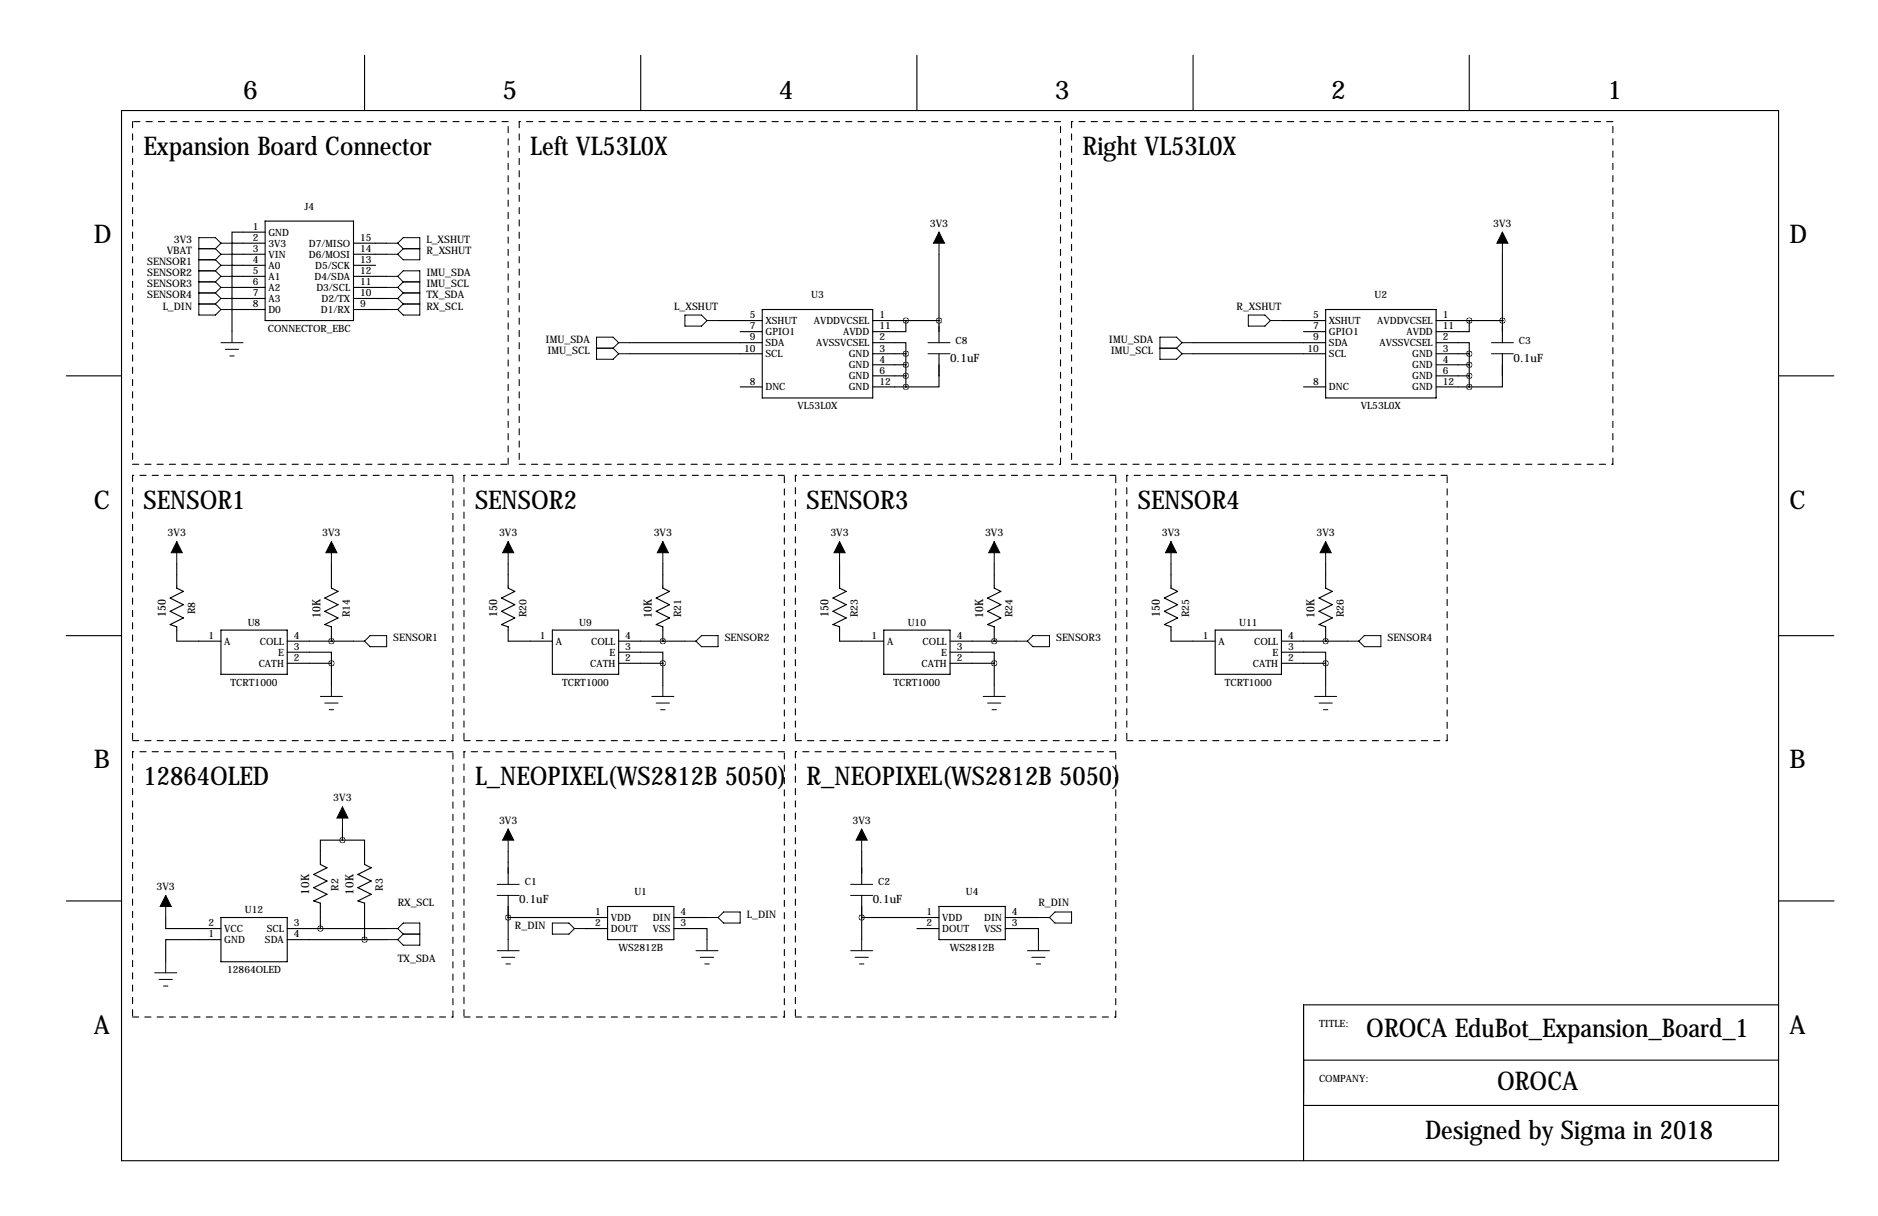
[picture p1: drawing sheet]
<svg xmlns="http://www.w3.org/2000/svg" width="432mm" height="279mm" viewBox="0 0 432 279" stroke-linecap="round" stroke-linejoin="round" font-family="sans-serif">
<g fill="none" stroke="#000" stroke-width=".25">
<path d="M83.8 12.7v12.7M147.3 12.7v12.7M210.8 12.7v12.7M274.3 12.7v12.7M337.8 12.7v12.7M27.9 25.4h381v241.3h-381zM53.3 55.9h7.7M53.3 58.4h7.7M61 53.3h-7.7v22.9M61 50.8h20.3v22.9h-20.3zM81.3 55.9h7.6M81.3 58.4h7.6"/>
<path d="M215.9 58.4v20.3M345.4 58.4v20.3M53.3 61h7.7M53.3 63.5h7.7M53.3 66h7.7M53.3 68.6h7.7M53.3 71.1h7.7M81.3 61h5.1M81.3 63.5h7.6M81.3 66h7.6M81.3 68.6h7.6M81.3 71.1h7.6"/>
<path d="M144.8 78.7h30.5M165.1 73.7h10.2M170.2 76.2h5.1M175.3 71.1h25.4v20.3h-25.4zM200.7 78.7h7.6v2.6M200.7 73.7h15.2M208.3 73.7v2.5h-7.6M215.9 73.7h.1M274.3 78.7h30.5M294.6 73.7h10.2M299.7 76.2h5.1M304.8 71.1h25.4v20.3h-25.4z"/>
<path d="M330.2 78.7h7.6v2.6M330.2 73.7h15.2M337.8 73.7v2.5h-7.6M345.4 73.7h.1M15.2 86.4h12.7M144.8 81.3h30.5M170.2 88.9h5.1M200.7 86.4h7.6M200.7 81.3h7.6M200.7 88.9h7.6M200.7 83.8h7.6M208.3 81.3v7.6"/>
<path d="M215.9 81.3v7.6h-7.6M274.3 81.3h30.5M299.7 88.9h5.1M330.2 86.4h7.6M330.2 81.3h7.6M330.2 88.9h7.6M330.2 83.8h7.6M337.8 81.3v7.6M345.4 81.3v7.6h-7.6M408.9 86.4h12.7M40.6 129.5v5.6l1.6 .8-3.1 1.5 3.1 1.5-3.1 1.6 3.1 1.5-3.1 1.5 1.5 .5v3.3h10.2M76.2 129.5v5.6l1.5 .8-3 1.5 3 1.5-3 1.6 3 1.5-3 1.5 1.5 .5v3.3"/>
<path d="M116.8 129.5v5.6l1.6 .8-3.1 1.5 3.1 1.5-3.1 1.6 3.1 1.5-3.1 1.5 1.5 .5v3.3h10.2M152.4 129.5v5.6l1.5 .8-3 1.5 3 1.5-3 1.6 3 1.5-3 1.5 1.5 .5v3.3M193 129.5v5.6l1.6 .8-3.1 1.5 3.1 1.5-3.1 1.6 3.1 1.5-3.1 1.5 1.5 .5v3.3h10.2M228.6 129.5v5.6l1.5 .8-3 1.5 3 1.5-3 1.6 3 1.5-3 1.5 1.5 .5v3.3M269.2 129.5v5.6l1.6 .8-3.1 1.5 3.1 1.5-3.1 1.6 3.1 1.5-3.1 1.5 1.5 .5v3.3h10.2M304.8 129.5v5.6l1.5 .8-3 1.5 3 1.5-3 1.6 3 1.5-3 1.5 1.5 .5v3.3M15.2 146h12.7M50.8 144.8h15.2v10.1h-15.2zM66 149.9h10.2v2.5M66 147.3h15.3M66 152.4h10.2M76.2 147.3h.1"/>
<path d="M76.2 152.4v5.1M127 144.8h15.2v10.1h-15.2zM142.2 149.9h10.2v2.5M142.2 147.3h15.3M142.2 152.4h10.2M152.4 147.3h.1M152.4 152.4v5.1M203.2 144.8h15.2v10.1h-15.2zM218.4 149.9h10.2v2.5M218.4 147.3h15.3M218.4 152.4h10.2M228.6 147.3h.1"/>
<path d="M228.6 152.4v5.1M279.4 144.8h15.2v10.1h-15.2zM294.6 149.9h10.2v2.5M294.6 147.3h15.3M294.6 152.4h10.2M304.8 147.3h.1M304.8 152.4v5.1M408.9 146h12.7M78.7 193h-5v5.6l1.5 .8-3.1 1.5 3.1 1.5-3.1 1.6 3.1 1.5-3.1 1.5 1.6 .5v5.9M78.7 193h5.1v5.6l1.5 .8-3 1.5 3 1.5-3 1.6 3 1.5-3 1.5 1.5 .5v8.4M78.7 190.5v2.5M116.8 195.6v7.6"/>
<path d="M198.1 195.6v7.6M15.2 207h12.7M38.1 210.8v2.6h12.7M50.8 215.9h-12.7v5.1M50.8 210.8h15.2v10.2h-15.2zM66 213.4h22.9M66 215.9h22.9M116.8 210.8h.1M116.8 205.7v10.2M116.8 210.8h22.9M134.6 213.4h.1M134.6 213.4h5.1"/>
<path d="M139.7 208.3h15.2v7.6h-15.2zM154.9 213.4h7.7v2.5M154.9 210.8h7.7M198.1 210.8h.1M198.1 210.8h17.8M198.1 205.7v10.2M210.8 213.4h5.1M215.9 208.3h15.2v7.6h-15.2zM231.1 213.4h7.7v2.5M231.1 210.8h7.7M409 207h12.7M408.9 230.9h-109.2v35.8"/>
<path d="M299.7 254h.1M299.7 243.6h109.2M299.7 254h109.2"/>
</g>
<g fill="none" stroke="#000" stroke-width=".25" stroke-dasharray="1.4 1.4">
<path d="M30.5 27.9v78.8M116.8 27.9h-86.3M119.4 27.9v78.8M243.8 27.9h-124.4M246.4 27.9v78.8M370.8 27.9h-124.4M30.5 106.7h86.3M30.5 109.2v61M104.1 109.2h-73.6M106.7 109.2v61M116.8 106.7v-78.8M119.4 106.7h124.4"/>
<path d="M180.3 109.2h-73.6M182.9 109.2v61M243.8 106.7v-78.8M246.4 106.7h124.4M256.5 109.2h-73.6M259.1 109.2v61M332.7 109.2h-73.6M370.8 106.7v-78.8M30.5 170.2h73.6M30.5 172.7v61M104.1 170.2v-61M104.1 172.7h-73.6"/>
<path d="M106.7 170.2h73.6M106.7 172.7v61M180.3 170.2v-61M180.3 172.7h-73.6M182.9 170.2h73.6M182.9 172.7v61M256.5 170.2v-61M256.5 172.7h-73.6M259.1 170.2h73.6M332.7 170.2v-61M30.5 233.7h73.6M104.1 233.7v-61"/>
<path d="M106.7 233.7h73.6M180.3 233.7v-61M182.9 233.7h73.6M256.5 233.7v-61"/>
</g>
<g fill="none" stroke="#000" stroke-width=".23">
<path d="M45.7 57.2h3.8M45.7 59.7h3.8M49.5 57.2l1.3 1.2M49.5 59.7l1.3 1.3M50.8 55.9h2.5M50.8 55.9l-1.3 1.3M50.8 55.9l-1.3-1.3h-3.8v17.8h3.8l1.3-1.3M50.8 58.4h2.5M50.8 58.4l-1.3 1.3M88.9 55.9h2.5M88.9 58.4h2.5M91.4 55.9l1.3-1.3h3.8v5.1h-3.8l-1.3-1.3"/>
<path d="M91.4 55.9l1.3 1.3M92.7 57.2h3.8M92.7 57.2l-1.3 1.2M215.9 53.3v5.1M345.4 53.3v5.1M45.7 62.2h3.8M45.7 64.8h3.8M45.7 67.3h3.8M45.7 69.8h3.8M49.5 62.2l1.3 1.3M49.5 64.8l1.3 1.2M49.5 67.3l1.3 1.3"/>
<path d="M49.5 69.8l1.3 1.3M50.8 78.7h5.1M50.8 61h2.5M50.8 61l-1.3 1.2M50.8 63.5h2.5M50.8 63.5l-1.3 1.3M50.8 66h2.5M50.8 66l-1.3 1.3M50.8 68.6h2.5M50.8 68.6l-1.3 1.2M50.8 71.1h2.5M53.3 76.2v2.5"/>
<path d="M88.9 63.5h2.5M88.9 66h2.5M88.9 68.6h2.5M88.9 71.1h2.5M91.4 63.5l1.3-1.3h3.8v10.2h-3.8l-1.3-1.3M91.4 63.5l1.3 1.3M91.4 66l1.3 1.3M91.4 68.6l1.3 1.2M92.7 64.8h3.8M92.7 67.3h3.8M92.7 69.8h3.8M92.7 64.8l-1.3 1.2"/>
<path d="M92.7 67.3l-1.3 1.3M92.7 69.8l-1.3 1.3M142.2 78.7h2.6M142.2 78.7l-1.2 1.3M142.2 78.7l-1.2-1.2h-3.8v5h3.8l1.2-1.2M157.5 72.4h3.8l1.3 1.3-1.3 1.2h-3.8zM162.6 73.7h2.5M213.4 78.7h5M271.8 78.7h2.5M271.8 78.7l-1.3-1.2h-3.8v5h3.8l1.3-1.2M271.8 78.7l-1.3 1.3M287 72.4h3.8l1.3 1.3-1.3 1.2h-3.8z"/>
<path d="M292.1 73.7h2.5M342.9 78.7h5.1M51.8 80.3h3.1M52.8 81.8h1M137.2 80h3.8M141 80l1.2 1.3M142.2 81.3h2.6M213.4 81.3h5M266.7 80h3.8M270.5 80l1.3 1.3M271.8 81.3h2.5M342.9 81.3h5.1"/>
<path d="M40.6 124.5v5M76.2 124.5v5M116.8 124.5v5M152.4 124.5v5M193 124.5v5M228.6 124.5v5M269.2 124.5v5M304.8 124.5v5M76.2 157.5v2.5M81.3 147.3h2.5M85.1 146h3.8v2.6h-3.8l-1.3-1.3zM152.4 157.5v2.5"/>
<path d="M157.5 147.3h2.5M161.3 146h3.8v2.6h-3.8l-1.3-1.3zM228.6 157.5v2.5M233.7 147.3h2.5M236.2 147.3l1.3-1.3h3.8v2.6h-3.8zM304.8 157.5v2.5M309.9 147.3h2.5M312.4 147.3l1.3-1.3h3.8v2.6h-3.8zM73.7 160h5M74.7 161.5h3M75.7 163.1h1M149.9 160h5"/>
<path d="M150.9 161.5h3M151.9 163.1h1M226.1 160h5M227.1 161.5h3M228.1 163.1h1M302.3 160h5M303.3 161.5h3M304.3 163.1h1M78.7 185.4v5.1M116.8 190.5v5.1M198.1 190.5v5.1M38.1 205.7v5.1"/>
<path d="M88.9 213.4h2.5M88.9 215.9h2.5M91.4 213.4l1.3-1.3h3.8v5.1h-3.8l-1.3-1.3M91.4 213.4l1.3 1.2M92.7 214.6h3.8M92.7 214.6l-1.3 1.3M114.3 203.2h5.1M114.3 205.7h5.1M114.3 218.4h5.1M115.3 220h3.1M116.8 215.9v2.5M127 212.1h3.8l1.3 1.3-1.3 1.2h-3.8z"/>
<path d="M132.1 213.4h2.5M160 218.4h5.1M161 220h3.1M162.6 210.8h2.5M162.6 215.9v2.5M166.4 209.5h3.8v2.6h-3.8l-1.3-1.3zM195.6 203.2h5.1M195.6 205.7h5.1M195.6 218.4h5.1M196.6 220h3M198.1 215.9v2.5M236.2 218.4h5.1"/>
<path d="M237.2 220h3.1M238.8 210.8h2.5M238.8 215.9v2.5M242.6 209.5h3.8v2.6h-3.8l-1.3-1.3zM35.6 223.5h5M36.6 225h3M37.6 226.6h1M38.1 221v2.5M116.3 221.5h1M162.1 221.5h1M197.6 221.5h1M238.3 221.5h1"/>
</g>
<g fill="#000" stroke="#000" stroke-width=".23">
<path d="M215.9 53.3l1.3 2.6h-2.6zM345.4 53.3l1.3 2.6h-2.5zM40.6 124.5l1.3 2.5h-2.5zM76.2 124.5l1.3 2.5h-2.6zM116.8 124.5l1.3 2.5h-2.5zM152.4 124.5l1.3 2.5h-2.6zM193 124.5l1.3 2.5h-2.5zM228.6 124.5l1.3 2.5h-2.6zM269.2 124.5l1.3 2.5h-2.5zM304.8 124.5l1.3 2.5h-2.6zM78.7 185.4l1.3 2.6h-2.5zM116.8 190.5l1.3 2.5h-2.5z"/>
<path d="M198.1 190.5l1.3 2.5h-2.6zM38.1 205.7l1.3 2.6h-2.6z"/>
</g>
<path d="M208.2 86.4a.05 .05 0 0 0 .1 0 .05 .05 0 0 0-.1 0zM208.2 83.8a.05 .05 0 0 0 .1 0 .05 .05 0 0 0-.1 0zM208.2 81.3a.05 .05 0 0 0 .1 0 .05 .05 0 0 0-.1 0zM208.2 88.9a.05 .05 0 0 0 .1 0 .05 .05 0 0 0-.1 0zM208.2 73.7a.05 .05 0 0 0 .1 0 .05 .05 0 0 0-.1 0zM116.8 210.8a.05 .05 0 0 0 .1 0 .05 .05 0 0 0-.1 0zM198.1 210.8a.05 .05 0 0 0 .1 0 .05 .05 0 0 0-.1 0zM337.8 86.4a.05 .05 0 0 0 .1 0 .05 .05 0 0 0-.1 0zM337.8 83.8a.05 .05 0 0 0 .1 0 .05 .05 0 0 0-.1 0zM337.8 81.3a.05 .05 0 0 0 .1 0 .05 .05 0 0 0-.1 0zM337.8 88.9a.05 .05 0 0 0 .1 0 .05 .05 0 0 0-.1 0zM337.8 73.7a.05 .05 0 0 0 .1 0 .05 .05 0 0 0-.1 0zM345.4 73.7a.05 .05 0 0 0 .1 0 .05 .05 0 0 0-.1 0zM73.6 213.4a.05 .05 0 0 0 .1 0 .05 .05 0 0 0-.1 0zM83.8 215.9a.05 .05 0 0 0 .1 0 .05 .05 0 0 0-.1 0zM78.7 193a.05 .05 0 0 0 .1 0 .05 .05 0 0 0-.1 0z" fill="#000" stroke="#000" stroke-width="1.3"/>
<g font-size="5.9">
<text x="55.9" y="22.9">6</text>
<text x="115.6" y="22.9">5</text>
<text x="179.1" y="22.9">4</text>
<text x="242.6" y="22.9">3</text>
<text x="306.1" y="22.9">2</text>
<text x="369.6" y="22.9">1</text>
<text x="33" y="35.6">Expansion Board Connector</text>
<text x="121.9" y="35.6">Left VL53L0X</text>
<text x="248.9" y="35.6">Right VL53L0X</text>
<text x="21.6" y="55.9">D</text>
<text x="411.5" y="55.9">D</text>
<text x="21.6" y="116.8">C</text>
<text x="33" y="116.8">SENSOR1</text>
<text x="109.2" y="116.8">SENSOR2</text>
<text x="185.4" y="116.8">SENSOR3</text>
<text x="261.6" y="116.8">SENSOR4</text>
<text x="411.5" y="116.8">C</text>
<text x="21.6" y="176.5">B</text>
<text x="411.5" y="176.5">B</text>
<text x="33" y="180.3">12864OLED</text>
<text x="109.2" y="180.3">L_NEOPIXEL(WS2812B 5050)</text>
<text x="185.4" y="180.3">R_NEOPIXEL(WS2812B 5050)</text>
<text x="21.6" y="237.5">A</text>
<text x="314.2" y="238.3">OROCA EduBot_Expansion_Board_1</text>
<text x="411.5" y="237.5">A</text>
<text x="344.2" y="250.5">OROCA</text>
<text x="327.7" y="261.6">Designed by Sigma in 2018</text>
</g>
<g font-size="2.6">
<text x="218.4" y="83.1">0.1uF</text>
<text x="348" y="83.1">0.1uF</text>
<text x="38.1" y="141.7" transform="rotate(-90 38.1 141.7)">150</text>
<text x="73.7" y="141.9" transform="rotate(-90 73.7 141.9)">10K</text>
<text x="114.3" y="141.7" transform="rotate(-90 114.3 141.7)">150</text>
<text x="149.9" y="141.9" transform="rotate(-90 149.9 141.9)">10K</text>
<text x="190.5" y="141.7" transform="rotate(-90 190.5 141.7)">150</text>
<text x="226.1" y="141.9" transform="rotate(-90 226.1 141.9)">10K</text>
<text x="266.7" y="141.7" transform="rotate(-90 266.7 141.7)">150</text>
<text x="302.3" y="141.9" transform="rotate(-90 302.3 141.9)">10K</text>
<text x="71.1" y="205.5" transform="rotate(-90 71.1 205.5)">10K</text>
<text x="81.3" y="205.5" transform="rotate(-90 81.3 205.5)">10K</text>
<text x="119.4" y="207.6">0.1uF</text>
<text x="200.7" y="207.6">0.1uF</text>
</g>
<g font-size="2.4">
<text x="213.8" y="52.1">3V3</text>
<text x="343.3" y="52.1">3V3</text>
<text x="38.4" y="58.4">VBAT</text>
<text x="40" y="55.9">3V3</text>
<text x="98" y="55.9">L_XSHUT</text>
<text x="98" y="58.4">R_XSHUT</text>
<text x="33.9" y="61">SENSOR1</text>
<text x="33.9" y="63.5">SENSOR2</text>
<text x="98" y="63.5">IMU_SDA</text>
<text x="33.9" y="66">SENSOR3</text>
<text x="33.9" y="68.6">SENSOR4</text>
<text x="37.4" y="71.1">L_DIN</text>
<text x="98" y="66">IMU_SCL</text>
<text x="98" y="68.6">TX_SDA</text>
<text x="98" y="71.1">RX_SCL</text>
<text x="155" y="71.1">L_XSHUT</text>
<text x="284.3" y="71.1">R_XSHUT</text>
<text x="125.4" y="78.7">IMU_SDA</text>
<text x="125.9" y="81.3">IMU_SCL</text>
<text x="255" y="78.7">IMU_SDA</text>
<text x="255.4" y="81.3">IMU_SCL</text>
<text x="38.5" y="123.2">3V3</text>
<text x="74.1" y="123.2">3V3</text>
<text x="114.7" y="123.2">3V3</text>
<text x="150.3" y="123.2">3V3</text>
<text x="190.9" y="123.2">3V3</text>
<text x="226.5" y="123.2">3V3</text>
<text x="267.1" y="123.2">3V3</text>
<text x="302.7" y="123.2">3V3</text>
<text x="44.8" y="141.1" transform="rotate(-90 44.8 141.1)">R8</text>
<text x="80.4" y="141.8" transform="rotate(-90 80.4 141.8)">R14</text>
<text x="121" y="141.8" transform="rotate(-90 121 141.8)">R20</text>
<text x="156.6" y="141.8" transform="rotate(-90 156.6 141.8)">R21</text>
<text x="197.2" y="141.8" transform="rotate(-90 197.2 141.8)">R23</text>
<text x="232.8" y="141.8" transform="rotate(-90 232.8 141.8)">R24</text>
<text x="273.4" y="141.8" transform="rotate(-90 273.4 141.8)">R25</text>
<text x="309" y="141.8" transform="rotate(-90 309 141.8)">R26</text>
<text x="90.4" y="147.3">SENSOR1</text>
<text x="166.6" y="147.3">SENSOR2</text>
<text x="242.8" y="147.3">SENSOR3</text>
<text x="319" y="147.3">SENSOR4</text>
<text x="76.6" y="184.1">3V3</text>
<text x="114.7" y="189.2">3V3</text>
<text x="196" y="189.2">3V3</text>
<text x="36" y="204.5">3V3</text>
<text x="77.9" y="204.6" transform="rotate(-90 77.9 204.6)">R2</text>
<text x="88" y="204.6" transform="rotate(-90 88 204.6)">R3</text>
<text x="91.4" y="208.3">RX_SCL</text>
<text x="238.8" y="208.3">R_DIN</text>
<text x="118.4" y="213.4">R_DIN</text>
<text x="171.7" y="210.8">L_DIN</text>
<text x="91.4" y="221">TX_SDA</text>
</g>
<g font-size="2.3">
<text x="58.1" y="52.8">1</text>
<text x="70" y="48.3">J4</text>
<text x="58.1" y="55.4">2</text>
<text x="58.1" y="57.9">3</text>
<text x="61.7" y="54.1">GND</text>
<text x="61.7" y="56.7">3V3</text>
<text x="61.7" y="59.2">VIN</text>
<text x="71" y="56.7">D7/MISO</text>
<text x="71" y="59.2">D6/MOSI</text>
<text x="82.8" y="55.4">15</text>
<text x="82.8" y="57.9">14</text>
<text x="58.1" y="60.5">4</text>
<text x="58.1" y="63">5</text>
<text x="58.1" y="65.5">6</text>
<text x="61.7" y="61.8">A0</text>
<text x="61.7" y="64.3">A1</text>
<text x="72.3" y="64.3">D4/SDA</text>
<text x="72.5" y="61.8">D5/SCK</text>
<text x="82.8" y="60.5">13</text>
<text x="82.8" y="63">12</text>
<text x="82.8" y="65.5">11</text>
<text x="58.1" y="68.1">7</text>
<text x="58.1" y="70.6">8</text>
<text x="61.7" y="66.8">A2</text>
<text x="61.7" y="69.4">A3</text>
<text x="61.7" y="71.9">D0</text>
<text x="72.7" y="66.8">D3/SCL</text>
<text x="73.8" y="71.9">D1/RX</text>
<text x="73.9" y="69.4">D2/TX</text>
<text x="82.8" y="68.1">10</text>
<text x="82.8" y="70.6">9</text>
<text x="186.5" y="68.6">U3</text>
<text x="316.1" y="68.6">U2</text>
<text x="61.6" y="76.3">CONNECTOR_EBC</text>
<text x="172.4" y="73.2">5</text>
<text x="172.4" y="75.7">7</text>
<text x="176" y="74.5">XSHUT</text>
<text x="176" y="77">GPIO1</text>
<text x="187.1" y="74.5">AVDDVCSEL</text>
<text x="193.8" y="77">AVDD</text>
<text x="202.2" y="73.2">1</text>
<text x="202.2" y="75.7">11</text>
<text x="302" y="73.2">5</text>
<text x="302" y="75.7">7</text>
<text x="305.6" y="74.5">XSHUT</text>
<text x="305.6" y="77">GPIO1</text>
<text x="316.7" y="74.5">AVDDVCSEL</text>
<text x="323.4" y="77">AVDD</text>
<text x="331.7" y="73.2">1</text>
<text x="331.7" y="75.7">11</text>
<text x="171.1" y="80.8">10</text>
<text x="172.4" y="78.2">9</text>
<text x="176" y="79.5">SDA</text>
<text x="176" y="82.1">SCL</text>
<text x="187.6" y="79.5">AVSSVCSEL</text>
<text x="195.2" y="82.1">GND</text>
<text x="202.2" y="78.2">2</text>
<text x="202.2" y="80.8">3</text>
<text x="202.2" y="83.3">4</text>
<text x="219.7" y="79">C8</text>
<text x="300.6" y="80.8">10</text>
<text x="302" y="78.2">9</text>
<text x="305.6" y="79.5">SDA</text>
<text x="305.6" y="82.1">SCL</text>
<text x="317.2" y="79.5">AVSSVCSEL</text>
<text x="324.7" y="82.1">GND</text>
<text x="331.7" y="78.2">2</text>
<text x="331.7" y="80.8">3</text>
<text x="331.7" y="83.3">4</text>
<text x="349.2" y="79">C3</text>
<text x="172.4" y="88.4">8</text>
<text x="176" y="89.7">DNC</text>
<text x="195.2" y="84.6">GND</text>
<text x="195.2" y="87.2">GND</text>
<text x="195.2" y="89.7">GND</text>
<text x="202.2" y="85.9">6</text>
<text x="202.2" y="88.4">12</text>
<text x="302" y="88.4">8</text>
<text x="305.6" y="89.7">DNC</text>
<text x="324.7" y="84.6">GND</text>
<text x="324.7" y="87.2">GND</text>
<text x="324.7" y="89.7">GND</text>
<text x="331.7" y="85.9">6</text>
<text x="331.7" y="88.4">12</text>
<text x="183.3" y="94.1">VL53L0X</text>
<text x="312.9" y="94.1">VL53L0X</text>
<text x="57" y="143.8">U8</text>
<text x="133.2" y="143.8">U9</text>
<text x="208.7" y="143.8">U10</text>
<text x="284.9" y="143.8">U11</text>
<text x="48" y="146.8">1</text>
<text x="51.6" y="148.1">A</text>
<text x="59.7" y="148.1">COLL</text>
<text x="67.6" y="146.8">4</text>
<text x="67.6" y="149.4">3</text>
<text x="124.2" y="146.8">1</text>
<text x="127.8" y="148.1">A</text>
<text x="135.9" y="148.1">COLL</text>
<text x="143.8" y="146.8">4</text>
<text x="143.8" y="149.4">3</text>
<text x="200.4" y="146.8">1</text>
<text x="204" y="148.1">A</text>
<text x="212.1" y="148.1">COLL</text>
<text x="220" y="146.8">4</text>
<text x="220" y="149.4">3</text>
<text x="276.6" y="146.8">1</text>
<text x="280.2" y="148.1">A</text>
<text x="288.3" y="148.1">COLL</text>
<text x="296.2" y="146.8">4</text>
<text x="296.2" y="149.4">3</text>
<text x="59.5" y="153.2">CATH</text>
<text x="64" y="150.7">E</text>
<text x="67.6" y="151.9">2</text>
<text x="135.7" y="153.2">CATH</text>
<text x="140.2" y="150.7">E</text>
<text x="143.8" y="151.9">2</text>
<text x="211.9" y="153.2">CATH</text>
<text x="216.4" y="150.7">E</text>
<text x="220" y="151.9">2</text>
<text x="288.1" y="153.2">CATH</text>
<text x="292.6" y="150.7">E</text>
<text x="296.2" y="151.9">2</text>
<text x="53" y="157.6">TCRT1000</text>
<text x="129.2" y="157.6">TCRT1000</text>
<text x="205.4" y="157.6">TCRT1000</text>
<text x="281.6" y="157.6">TCRT1000</text>
<text x="120.6" y="203.5">C1</text>
<text x="201.9" y="203.5">C2</text>
<text x="56.3" y="209.8">U12</text>
<text x="145.9" y="205.7">U1</text>
<text x="222.1" y="205.7">U4</text>
<text x="48" y="212.9">2</text>
<text x="48" y="215.4">1</text>
<text x="51.6" y="214.2">VCC</text>
<text x="61.3" y="214.2">SCL</text>
<text x="67.6" y="212.9">3</text>
<text x="67.6" y="215.4">4</text>
<text x="136.9" y="210.3">1</text>
<text x="136.9" y="212.9">2</text>
<text x="140.5" y="211.6">VDD</text>
<text x="140.5" y="214.2">DOUT</text>
<text x="150.1" y="211.6">DIN</text>
<text x="150.1" y="214.2">VSS</text>
<text x="156.5" y="210.3">4</text>
<text x="156.5" y="212.9">3</text>
<text x="213.1" y="210.3">1</text>
<text x="213.1" y="212.9">2</text>
<text x="216.7" y="211.6">VDD</text>
<text x="216.7" y="214.2">DOUT</text>
<text x="226.3" y="211.6">DIN</text>
<text x="226.3" y="214.2">VSS</text>
<text x="232.7" y="210.3">4</text>
<text x="232.7" y="212.9">3</text>
<text x="51.6" y="216.7">GND</text>
<text x="60.9" y="216.7">SDA</text>
<text x="142.2" y="218.5">WS2812B</text>
<text x="218.4" y="218.5">WS2812B</text>
<text x="52.2" y="223.6">12864OLED</text>
<text x="303.3" y="236">TITLE:</text>
<text x="303.3" y="248.7">COMPANY:</text>
</g>
</svg>
